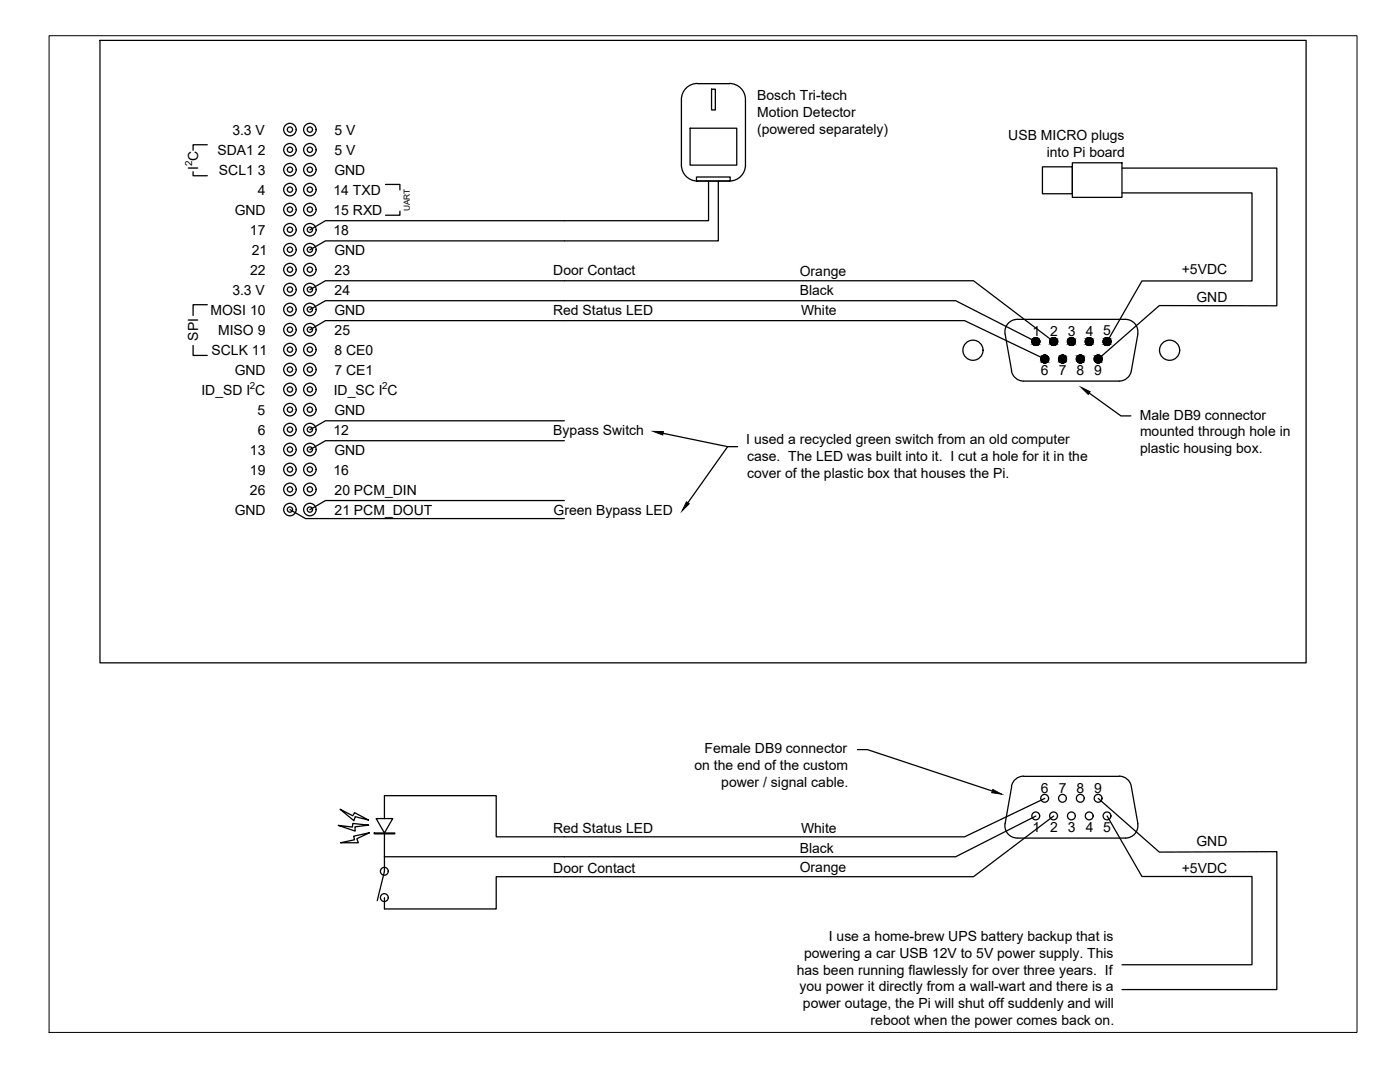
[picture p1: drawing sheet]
<svg xmlns="http://www.w3.org/2000/svg" width="279mm" height="216mm" viewBox="0 0 279 216" stroke-linecap="round" stroke-linejoin="round" font-family="sans-serif">
<!-- layer: 0 -->
<g fill="none" stroke="#000" stroke-width=".25">
<path d="M20 8.1h240.7v124.2h-240.7zM139.2 16.7a3.2 3.2 0 0 0-3.2 3.2v13a3.2 3.2 0 0 0 3.2 3.2h6.4a3.2 3.2 0 0 0 3.2-3.2v-13.1a3.2 3.2 0 0 0-3.2-3.1M139.2 16.7h6.4M142 17.8h.8v4.1h-.8zM38.5 34.3v.8h2.9M41.4 28.9h-2.9v1.1M76.9 36.8h2.9v1.1M137.7 25.6h9.3v7.3h-9.3zM139 35.3h6.7v.8h-6.7zM141.4 36.1v7.9h-76.4l-3.1 1.9M143.4 36.1v12h-78.4l-3.1 1.7M208 33.3h6v5.4h-6z"/>
<path d="M214 32.5h9.9v6.9h-9.9zM223.9 33.5h30.9v27.5h-23.4l-12.2 10.6M223.9 38.5h26v17.6h-22l-6.9 12.1M61.9 57.8l3.1-1.8h129.3l16 12.2M79.8 42.1v.8h-2.9M38.5 68.9v2h2.9M41.4 60.8h-2.9v2.2M61.9 61.8l3.1-1.8h125.7l16 8.2M61.9 65.8l3.1-1.8h127.5l16 7.6M201.9 74a2.48 2.48 0 0 0 2.4 2h19.1M203 63.7a2.48 2.48 0 0 0-2.4 2.9l1.3 7.4M203 63.7h21.6a2.48 2.48 0 0 1 2.5 2.9"/>
<path d="M217.4 78.4l6.3 4.6h2M227.1 66.6l-1.3 7.4a2.48 2.48 0 0 1-2.5 2M112.6 84h-47.6l-3.1 1.7M112.6 99.9h-47.6l-3.1 1.8M112.6 87.9h-47.6l-3.1 1.8M132.3 86.5l12.9 2.6M147.2 89.1h-2l-7.9 11.2M57.9 101.7l3.1 1.8h51.6M171.1 149.6h2l24.9 8.2M201.9 156.9l-1.3 7.4a2.48 2.48 0 0 0 2.4 2.9M204.3 154.9a2.48 2.48 0 0 0-2.4 2M204.3 154.9h19.1"/>
<path d="M208.5 159.3l-16 7.7h-93.5v-8.2h-22.3v4.5M219.2 159.3l12.2 10.7 23.4-.1v27.6h-30.9M223.3 154.9a2.48 2.48 0 0 1 2.5 2M225.8 156.9l1.3 7.5M67.5 164.7l2.8 .3 .1-.7 3.1 .3-2.7 .4 .1 .8zM67.9 161.5l2.5 1.3 .4-.6 2.7 1.4-2.6-.6-.3 .8zM68 168.2l2.8-.6-.2-.8 3.1-.6-2.5 1.2 .3 .8zM74.7 166.2h4.1v.2h-4.1zM75.1 163.3h3.3l-1.7 2.9zM76.7 166.4v7.5l-1.4 5.8M206.7 162.8l-16 8.2h-114M210.3 162.8l-16 12.1h-95.3v6.5h-22.3v-2.3"/>
<path d="M221 162.8l6.9 12.1h22v17.6h-26M227.1 164.3a2.48 2.48 0 0 1-2.5 2.9h-21.6"/>
<circle cx="57.9" cy="37.8" r="1.25"/>
<circle cx="57.9" cy="29.9" r="1.25"/>
<circle cx="57.9" cy="33.9" r="1.25"/>
<circle cx="57.9" cy="25.9" r="1.25"/>
<circle cx="57.9" cy="25.9" r=".53"/>
<circle cx="57.9" cy="33.9" r=".53"/>
<circle cx="57.9" cy="29.9" r=".53"/>
<circle cx="57.9" cy="37.8" r=".53"/>
<circle cx="61.8" cy="37.8" r="1.25"/>
<circle cx="61.8" cy="29.9" r="1.25"/>
<circle cx="61.8" cy="25.9" r="1.25"/>
<circle cx="61.8" cy="33.9" r="1.25"/>
<circle cx="61.8" cy="29.9" r=".53"/>
<circle cx="61.8" cy="37.8" r=".53"/>
<circle cx="61.8" cy="33.9" r=".53"/>
<circle cx="61.8" cy="25.9" r=".53"/>
<circle cx="57.9" cy="57.8" r="1.25"/>
<circle cx="57.9" cy="45.8" r="1.25"/>
<circle cx="57.9" cy="41.8" r="1.25"/>
<circle cx="57.9" cy="53.8" r="1.25"/>
<circle cx="57.9" cy="49.8" r="1.25"/>
<circle cx="57.9" cy="53.8" r=".53"/>
<circle cx="57.9" cy="45.8" r=".53"/>
<circle cx="57.9" cy="41.8" r=".53"/>
<circle cx="57.9" cy="49.8" r=".53"/>
<circle cx="57.9" cy="57.8" r=".53"/>
<circle cx="61.8" cy="41.8" r="1.25"/>
<circle cx="61.8" cy="49.8" r="1.25"/>
<circle cx="61.8" cy="57.8" r="1.25"/>
<circle cx="61.8" cy="53.8" r="1.25"/>
<circle cx="61.8" cy="45.8" r="1.25"/>
<circle cx="61.8" cy="53.8" r=".53"/>
<circle cx="61.8" cy="49.8" r=".53"/>
<circle cx="61.8" cy="57.8" r=".53"/>
<circle cx="61.8" cy="45.8" r=".53"/>
<circle cx="61.8" cy="41.8" r=".53"/>
<circle cx="57.9" cy="73.7" r="1.25"/>
<circle cx="57.9" cy="69.8" r="1.25"/>
<circle cx="57.9" cy="61.8" r="1.25"/>
<circle cx="57.9" cy="65.8" r="1.25"/>
<circle cx="57.9" cy="77.7" r="1.25"/>
<circle cx="57.9" cy="65.8" r=".53"/>
<circle cx="57.9" cy="77.7" r=".53"/>
<circle cx="57.9" cy="69.8" r=".53"/>
<circle cx="57.9" cy="61.8" r=".53"/>
<circle cx="57.9" cy="73.7" r=".53"/>
<circle cx="61.8" cy="61.8" r="1.25"/>
<circle cx="61.8" cy="73.7" r="1.25"/>
<circle cx="61.8" cy="69.8" r="1.25"/>
<circle cx="61.8" cy="65.8" r="1.25"/>
<circle cx="61.8" cy="77.7" r="1.25"/>
<circle cx="61.8" cy="77.7" r=".53"/>
<circle cx="61.8" cy="65.8" r=".53"/>
<circle cx="61.8" cy="73.7" r=".53"/>
<circle cx="61.8" cy="61.8" r=".53"/>
<circle cx="61.8" cy="69.8" r=".53"/>
<circle cx="194.2" cy="69.9" r="2.01"/>
<circle cx="206.7" cy="68.1" r=".78"/>
<circle cx="208.5" cy="71.6" r=".78"/>
<circle cx="210.3" cy="68.1" r=".78"/>
<circle cx="212" cy="71.6" r=".78"/>
<circle cx="213.8" cy="68.1" r=".78"/>
<circle cx="215.6" cy="71.6" r=".78"/>
<circle cx="217.4" cy="68.1" r=".78"/>
<circle cx="219.2" cy="71.6" r=".78"/>
<circle cx="220.9" cy="68.1" r=".78"/>
<circle cx="233.4" cy="69.9" r="2.01"/>
<circle cx="57.9" cy="89.7" r="1.25"/>
<circle cx="57.9" cy="85.7" r="1.25"/>
<circle cx="57.9" cy="93.7" r="1.25"/>
<circle cx="57.9" cy="97.7" r="1.25"/>
<circle cx="57.9" cy="81.7" r="1.25"/>
<circle cx="57.9" cy="97.7" r=".53"/>
<circle cx="57.9" cy="93.7" r=".53"/>
<circle cx="57.9" cy="85.7" r=".53"/>
<circle cx="57.9" cy="81.7" r=".53"/>
<circle cx="57.9" cy="89.7" r=".53"/>
<circle cx="61.8" cy="89.7" r="1.25"/>
<circle cx="61.8" cy="97.7" r="1.25"/>
<circle cx="61.8" cy="93.7" r="1.25"/>
<circle cx="61.8" cy="85.7" r="1.25"/>
<circle cx="61.8" cy="81.7" r="1.25"/>
<circle cx="61.8" cy="97.7" r=".53"/>
<circle cx="61.8" cy="89.7" r=".53"/>
<circle cx="61.8" cy="85.7" r=".53"/>
<circle cx="61.8" cy="81.7" r=".53"/>
<circle cx="61.8" cy="93.7" r=".53"/>
<circle cx="57.9" cy="101.7" r="1.25"/>
<circle cx="57.9" cy="101.7" r=".53"/>
<circle cx="61.8" cy="101.7" r="1.25"/>
<circle cx="61.8" cy="101.7" r=".53"/>
<circle cx="208.5" cy="159.3" r=".78"/>
<circle cx="212" cy="159.3" r=".78"/>
<circle cx="215.6" cy="159.3" r=".78"/>
<circle cx="219.2" cy="159.3" r=".78"/>
<circle cx="76.7" cy="173.9" r=".78"/>
<circle cx="76.7" cy="179.1" r=".78"/>
<circle cx="206.7" cy="162.8" r=".78"/>
<circle cx="210.3" cy="162.8" r=".78"/>
<circle cx="213.8" cy="162.8" r=".78"/>
<circle cx="217.4" cy="162.8" r=".78"/>
<circle cx="220.9" cy="162.8" r=".78"/>
</g>
<g fill="#000" stroke="#000" stroke-width=".2">
<path d="M215.7 77.3l1.9 .9-.4 .5zM130.4 86.1h2l-.1 .7zM137 100.1l.6 .4-1.5 1.5zM198.1 157.5l1.8 1-2-.3z"/>
<path d="M206.6 67.4h.3zM206.5 67.4h.4z"/>
<path d="M206.5 67.4l.6 .1zM206.4 67.5h.7z"/>
<path d="M206.5 68.9h.4zM206.5 68.9h.3z"/>
<path d="M206.4 67.5h.8zM206.3 67.5h.9z"/>
<path d="M206.4 68.8h.7zM206.4 68.8l.5 .1z"/>
<path d="M206.3 67.5l1 .1zM206.1 67.6h1.2z"/>
<path d="M206.3 68.8h.9zM206.3 68.8h.8z"/>
<path d="M206.1 67.6l1.3 .1-.1-.1zM206.1 67.6l1.3 .1h-1.3z"/>
<path d="M206.1 68.7l1.1 .1 .1-.1zM206.1 68.7l1.1 .1h-.9z"/>
<path d="M206.1 67.7l1.4 .2-.1-.2zM206.1 67.7l1.4 .2h-1.5z"/>
<path d="M206.1 68.6l1.2 .1 .1-.1zM206.1 68.6l1.2 .1h-1.2z"/>
<path d="M206 67.9l1.5 .1v-.1zM206 67.9l1.5 .1h-1.5z"/>
<path d="M206 68.4l1.4 .2 .1-.2zM206 68.4l1.4 .2h-1.3z"/>
<path d="M206 68l1.5 .2v-.2zM206 68l1.5 .2h-1.6z"/>
<path d="M205.9 68.2l1.6 .1v-.1zM205.9 68.2l1.6 .1h-1.5z"/>
<path d="M206 68.3l1.5 .1v-.1zM206 68.3l1.5 .1h-1.5z"/>
<path d="M208.4 70.9h.3zM208.3 70.9h.4z"/>
<path d="M208.3 70.9h.6zM208.2 70.9h.7z"/>
<path d="M208.3 72.4h.4zM208.3 72.4h.3z"/>
<path d="M208.2 70.9l.8 .1zM208 71h1z"/>
<path d="M208.2 72.4h.7zM208.2 72.4h.5z"/>
<path d="M208 71l1.1 .1-.1-.1zM208 71l1.1 .1h-1.2z"/>
<path d="M208 72.3h1zM208 72.3l.9 .1z"/>
<path d="M207.9 71.1l1.3 .1zM207.9 71.1l1.3 .1h-1.4z"/>
<path d="M207.9 72.2h1.2zM207.9 72.2l1.1 .1z"/>
<path d="M207.8 71.2l1.5 .1-.1-.1zM207.8 71.2l1.5 .1h-1.5z"/>
<path d="M207.8 72.1l1.3 .1 .1-.1zM207.8 72.1l1.3 .1h-1.2z"/>
<path d="M207.8 71.3l1.5 .2v-.2zM207.8 71.3l1.5 .2h-1.6z"/>
<path d="M207.8 71.9l1.4 .2 .1-.2zM207.8 71.9l1.4 .2h-1.4z"/>
<path d="M207.7 71.5l1.6 .1v-.1zM207.7 71.5l1.6 .1h-1.6z"/>
<path d="M207.7 71.6l1.6 .2v-.2zM207.7 71.6l1.6 .2h-1.6z"/>
<path d="M207.7 71.8l1.6 .1v-.1zM207.7 71.8l1.6 .1h-1.5z"/>
<path d="M210.2 67.4h.3zM210.1 67.4h.4z"/>
<path d="M210.1 67.4l.5 .1zM209.9 67.5h.7z"/>
<path d="M210.1 68.9h.4zM210.1 68.9h.3z"/>
<path d="M209.9 67.5h.8zM209.8 67.5h.9z"/>
<path d="M209.9 68.8h.7zM209.9 68.8l.6 .1z"/>
<path d="M209.8 67.5l1.1 .1zM209.7 67.6h1.2z"/>
<path d="M209.8 68.8h.9zM209.8 68.8h.8z"/>
<path d="M209.7 67.6l1.3 .1-.1-.1zM209.7 67.6l1.3 .1h-1.4z"/>
<path d="M209.7 68.7l1 .1 .2-.1zM209.7 68.7l1 .1h-.9z"/>
<path d="M209.6 67.7l1.4 .2v-.2zM209.6 67.7l1.4 .2h-1.4z"/>
<path d="M209.6 68.6l1.3 .1 .1-.1zM209.6 68.6l1.3 .1h-1.2z"/>
<path d="M209.6 67.9l1.5 .1-.1-.1zM209.6 67.9l1.5 .1h-1.6z"/>
<path d="M209.6 68.4l1.4 .2v-.2zM209.6 68.4l1.4 .2h-1.4z"/>
<path d="M209.5 68l1.6 .2v-.2zM209.5 68l1.6 .2h-1.6z"/>
<path d="M209.5 68.2l1.6 .1v-.1zM209.5 68.2l1.6 .1h-1.6z"/>
<path d="M209.5 68.3l1.5 .1 .1-.1zM209.5 68.3l1.5 .1h-1.4z"/>
<path d="M212 70.9h.3zM211.9 70.9h.4z"/>
<path d="M211.9 70.9h.5zM211.7 70.9h.7z"/>
<path d="M211.9 72.4h.4zM211.9 72.4h.2z"/>
<path d="M211.7 70.9l.8 .1zM211.6 71h.9z"/>
<path d="M211.7 72.4h.7zM211.7 72.4h.6z"/>
<path d="M211.6 71l1.1 .1-.2-.1zM211.5 71.1l.1-.1 1.1 .1z"/>
<path d="M211.6 72.3h.9zM211.6 72.3l.8 .1z"/>
<path d="M211.5 71.1l1.2 .1zM211.5 71.1l1.2 .1h-1.3z"/>
<path d="M211.5 72.2h1.2zM211.5 72.2l1 .1z"/>
<path d="M211.4 71.2l1.4 .1-.1-.1zM211.4 71.2l1.4 .1h-1.5z"/>
<path d="M211.4 72.1l1.3 .1v-.1zM211.4 72.1l1.3 .1h-1.2z"/>
<path d="M211.3 71.3l1.5 .2v-.2zM211.3 71.3l1.5 .2h-1.5z"/>
<path d="M211.3 71.5l1.6 .1-.1-.1zM211.3 71.5l1.6 .1h-1.6z"/>
<path d="M211.3 71.8l1.5 .1v-.1zM211.3 71.8l1.5 .1h-1.5z"/>
<path d="M211.3 71.9l1.4 .2 .1-.2zM211.3 71.9l1.4 .2h-1.3z"/>
<path d="M211.3 71.6l1.5 .2 .1-.2zM211.3 71.6l1.5 .2h-1.5z"/>
<path d="M213.8 67.4h.3zM213.6 67.4h.5z"/>
<path d="M213.6 67.4l.6 .1zM213.5 67.5h.7z"/>
<path d="M213.6 68.9h.5zM213.6 68.9h.3z"/>
<path d="M213.5 67.5h.8zM213.4 67.5h.9z"/>
<path d="M213.5 68.8h.7zM213.5 68.8l.6 .1z"/>
<path d="M213.4 67.5l1 .1zM213.2 67.6h1.2z"/>
<path d="M213.4 68.8h.9zM213.4 68.8h.8z"/>
<path d="M213.2 67.6l1.3 .1-.1-.1zM213.2 67.6l1.3 .1h-1.3z"/>
<path d="M213.2 68.7l1.1 .1 .1-.1zM213.2 68.7l1.1 .1h-.9z"/>
<path d="M213.2 67.7l1.4 .2-.1-.2zM213.2 67.7l1.4 .2h-1.5z"/>
<path d="M213.2 68.6l1.2 .1 .1-.1zM213.2 68.6l1.2 .1h-1.2z"/>
<path d="M213.1 67.9l1.5 .1v-.1zM213.1 67.9l1.5 .1h-1.6z"/>
<path d="M213.1 68.4l1.4 .2 .1-.2zM213.1 68.4l1.4 .2h-1.3z"/>
<path d="M213 68l1.6 .2v-.2zM213 68l1.6 .2h-1.6z"/>
<path d="M213 68.3l1.6 .1v-.1zM213 68.3l1.6 .1h-1.5z"/>
<path d="M213 68.2l1.6 .1v-.1zM213 68.2l1.6 .1h-1.6z"/>
<path d="M215.5 70.9h.3zM215.4 70.9h.4z"/>
<path d="M215.4 70.9h.6zM215.2 70.9h.8z"/>
<path d="M215.4 72.4h.4zM215.4 72.4h.3z"/>
<path d="M215.2 70.9l.9 .1zM215.2 70.9l.9 .1h-.9z"/>
<path d="M215.2 72.4h.8zM215.2 72.4h.6z"/>
<path d="M215.2 71l1 .1-.1-.1zM215.2 71l1 .1h-1.2z"/>
<path d="M215.2 72.3h.9zM215.2 72.3l.8 .1z"/>
<path d="M215 71.1l1.3 .1zM215 71.1l1.3 .1h-1.4z"/>
<path d="M215 72.2h1.2zM215 72.2l1.1 .1z"/>
<path d="M214.9 71.2l1.4 .1v-.1zM214.9 71.2l1.4 .1h-1.4z"/>
<path d="M214.9 72.1l1.3 .1 .1-.1zM214.9 72.1l1.3 .1h-1.2z"/>
<path d="M214.9 71.3l1.5 .2-.1-.2zM214.9 71.3l1.5 .2h-1.6z"/>
<path d="M214.9 71.9l1.4 .2v-.2zM214.9 71.9l1.4 .2h-1.4z"/>
<path d="M214.8 71.5l1.6 .1v-.1zM214.8 71.5l1.6 .1h-1.6z"/>
<path d="M214.8 71.8l1.5 .1 .1-.1zM214.8 71.8l1.5 .1h-1.4z"/>
<path d="M214.8 71.6l1.6 .2v-.2zM214.8 71.6l1.6 .2h-1.6z"/>
<path d="M217.3 67.4h.3zM217.2 67.4h.4z"/>
<path d="M217.2 67.4l.5 .1zM217 67.5h.7z"/>
<path d="M217.2 68.9h.4zM217.2 68.9h.3z"/>
<path d="M217 67.5h.9zM216.9 67.5h1z"/>
<path d="M217 68.8h.7zM217 68.8l.6 .1z"/>
<path d="M216.9 67.5l1.1 .1zM216.9 67.5l1.1 .1h-1.2z"/>
<path d="M216.9 68.8h1zM216.9 68.8h.8z"/>
<path d="M216.8 67.6l1.3 .1-.1-.1zM216.8 67.6l1.3 .1h-1.4z"/>
<path d="M216.8 68.7l1.1 .1 .1-.1zM216.8 68.7l1.1 .1h-1z"/>
<path d="M216.7 67.7l1.4 .2v-.2zM216.7 67.7l1.4 .2h-1.5z"/>
<path d="M216.7 68.6l1.3 .1 .1-.1zM216.7 68.6l1.3 .1h-1.2z"/>
<path d="M216.6 67.9l1.6 .1-.1-.1zM216.6 67.9l1.6 .1h-1.6z"/>
<path d="M216.6 68.4l1.5 .2v-.2zM216.6 68.4l1.5 .2h-1.4z"/>
<path d="M216.6 68l1.6 .2v-.2zM216.6 68l1.6 .2h-1.6z"/>
<path d="M216.6 68.3l1.5 .1 .1-.1zM216.6 68.3l1.5 .1h-1.5z"/>
<path d="M216.6 68.2l1.6 .1v-.1zM216.6 68.2l1.6 .1h-1.6z"/>
<path d="M219.1 70.9h.3zM219 70.9h.4z"/>
<path d="M219 70.9h.5zM218.8 70.9h.7z"/>
<path d="M219 72.4h.4zM219 72.4h.2z"/>
<path d="M218.8 70.9l.8 .1zM218.7 71h.9z"/>
<path d="M218.8 72.4h.7zM218.8 72.4h.6z"/>
<path d="M218.7 71l1.1 .1-.2-.1zM218.7 71l1.1 .1h-1.2z"/>
<path d="M218.7 72.3h.9zM218.7 72.3l.8 .1z"/>
<path d="M218.6 71.1l1.3 .1zM218.6 71.1l1.3 .1h-1.4z"/>
<path d="M218.6 72.2h1.2zM218.6 72.2l1 .1z"/>
<path d="M218.5 71.2l1.4 .1v-.1zM218.5 71.2l1.4 .1h-1.5z"/>
<path d="M218.5 72.1l1.3 .1 .1-.1zM218.5 72.1l1.3 .1h-1.2z"/>
<path d="M218.4 71.3l1.5 .2v-.2zM218.4 71.3l1.5 .2h-1.5z"/>
<path d="M218.4 71.9l1.5 .2v-.2zM218.4 71.9l1.5 .2h-1.4z"/>
<path d="M218.4 71.5l1.5 .1v-.1zM218.4 71.5l1.5 .1h-1.5z"/>
<path d="M218.4 71.6l1.5 .2v-.2zM218.4 71.6l1.5 .2h-1.5z"/>
<path d="M218.4 71.8l1.5 .1v-.1zM218.4 71.8l1.5 .1h-1.5z"/>
<path d="M220.9 67.4h.3zM220.7 67.4h.5z"/>
<path d="M220.7 67.4l.6 .1zM220.6 67.5h.7z"/>
<path d="M220.7 68.9h.5zM220.7 68.9h.3z"/>
<path d="M220.6 67.5h.8zM220.4 67.5h1z"/>
<path d="M220.6 68.8h.7zM220.6 68.8l.6 .1z"/>
<path d="M220.4 67.5l1.1 .1zM220.4 67.5l1.1 .1h-1.1z"/>
<path d="M220.4 68.8h1zM220.4 68.8h.9z"/>
<path d="M220.4 67.6l1.2 .1-.1-.1zM220.4 67.6l1.2 .1h-1.3z"/>
<path d="M220.4 68.7l1 .1 .1-.1zM220.4 68.7l1 .1h-1z"/>
<path d="M220.3 67.7l1.4 .2-.1-.2zM220.3 67.7l1.4 .2h-1.5z"/>
<path d="M220.3 68.6l1.2 .1 .1-.1zM220.3 68.6l1.2 .1h-1.1z"/>
<path d="M220.2 67.9l1.5 .1v-.1zM220.2 67.9l1.5 .1h-1.6z"/>
<path d="M220.2 68.4l1.4 .2 .1-.2zM220.2 68.4l1.4 .2h-1.3z"/>
<path d="M220.1 68l1.6 .2v-.2zM220.1 68l1.6 .2h-1.6z"/>
<path d="M220.1 68.2l1.6 .1v-.1zM220.1 68.2l1.6 .1h-1.6z"/>
<path d="M220.1 68.3l1.6 .1v-.1zM220.1 68.3l1.6 .1h-1.5z"/>
</g>
<path d="M9.8 7.1h261v198.9h-261z" fill="none" stroke="#000" stroke-width=".2"/>
<g font-size="2.8">
<text x="151.1" y="20">Bosch Tri-tech</text>
<text x="151.1" y="23.3">Motion Detector</text>
<text x="46.4" y="26.9">3.3 V</text>
<text x="66.7" y="26.9">5 V</text>
<text x="151.1" y="26.6">(powered separately)</text>
<text x="201.2" y="28">USB MICRO plugs</text>
<text x="39.6" y="33.9" transform="rotate(-90 39.6 33.9)">I C</text>
<text x="43.4" y="30.9">SDA1 2</text>
<text x="43.7" y="34.9">SCL1 3</text>
<text x="66.7" y="30.9">5 V</text>
<text x="66.7" y="34.9">GND</text>
<text x="208.9" y="31.3">into Pi board</text>
<text x="51.4" y="38.9">4</text>
<text x="66.6" y="38.9">14 TXD</text>
<text x="46.8" y="42.9">GND</text>
<text x="49.9" y="46.8">17</text>
<text x="66.6" y="42.9">15 RXD</text>
<text x="66.6" y="46.8">18</text>
<text x="50.3" y="50.8">21</text>
<text x="66.7" y="50.9">GND</text>
<text x="46.4" y="58.8">3.3 V</text>
<text x="49.9" y="54.8">22</text>
<text x="66.8" y="54.8">23</text>
<text x="66.8" y="58.8">24</text>
<text x="110.4" y="55">Door Contact</text>
<text x="159.6" y="55.1">Orange</text>
<text x="159.6" y="58.9">Black</text>
<text x="235.9" y="54.7">+5VDC</text>
<text x="42" y="62.8">MOSI 10</text>
<text x="66.7" y="62.8">GND</text>
<text x="110.4" y="62.9">Red Status LED</text>
<text x="159.9" y="62.8">White</text>
<text x="238.8" y="60.2">GND</text>
<text x="39.6" y="68" transform="rotate(-90 39.6 68)">SPI</text>
<text x="42.2" y="70.8">SCLK 11</text>
<text x="43.5" y="66.8">MISO 9</text>
<text x="66.7" y="70.8">8 CE0</text>
<text x="66.8" y="66.8">25</text>
<text x="206.1" y="67">1</text>
<text x="209.6" y="67">2</text>
<text x="213.1" y="67">3</text>
<text x="216.7" y="67">4</text>
<text x="220.1" y="66.9">5</text>
<text x="46.8" y="74.8">GND</text>
<text x="66.7" y="74.8">7 CE1</text>
<text x="207.7" y="74.7">6</text>
<text x="211.3" y="74.7">7</text>
<text x="214.9" y="74.7">8</text>
<text x="218.4" y="74.7">9</text>
<text x="40.2" y="78.8">ID_SD I C</text>
<text x="51.4" y="82.7">5</text>
<text x="66.6" y="78.8">ID_SC I C</text>
<text x="66.7" y="82.8">GND</text>
<text x="227.5" y="83.7">Male DB9 connector</text>
<text x="51.4" y="86.7">6</text>
<text x="66.6" y="86.7">12</text>
<text x="110.4" y="86.9">Bypass Switch</text>
<text x="148.9" y="88.6">I used a recycled green switch from an old computer</text>
<text x="227.5" y="87.1">mounted through hole in</text>
<text x="49.9" y="90.7">13</text>
<text x="49.9" y="94.7">19</text>
<text x="66.6" y="94.7">16</text>
<text x="66.7" y="90.7">GND</text>
<text x="149.1" y="92">case. The LED was built into it. I cut a hole for it in the</text>
<text x="149.1" y="95.3">cover of the plastic box that houses the Pi.</text>
<text x="227.5" y="90.4">plastic housing box.</text>
<text x="49.9" y="98.7">26</text>
<text x="66.8" y="98.7">20 PCM_DIN</text>
<text x="46.8" y="102.7">GND</text>
<text x="66.8" y="102.7">21 PCM_DOUT</text>
<text x="110.5" y="102.8">Green Bypass LED</text>
<text x="138.6" y="153.6">on the end of the custom</text>
<text x="140.6" y="150.3">Female DB9 connector</text>
<text x="143.9" y="157">power / signal cable.</text>
<text x="207.7" y="158.2">6</text>
<text x="211.3" y="158.2">7</text>
<text x="214.9" y="158.2">8</text>
<text x="218.4" y="158.2">9</text>
<text x="110.4" y="166.1">Red Status LED</text>
<text x="159.9" y="166.2">White</text>
<text x="206.1" y="166">1</text>
<text x="209.6" y="166">2</text>
<text x="213.1" y="166">3</text>
<text x="216.7" y="166">4</text>
<text x="220.1" y="166">5</text>
<text x="159.6" y="170.1">Black</text>
<text x="238.8" y="168.8">GND</text>
<text x="110.4" y="174.1">Door Contact</text>
<text x="159.6" y="174.1">Orange</text>
<text x="235.9" y="174.3">+5VDC</text>
<text x="160.5" y="191.1">powering a car USB 12V to 5V power supply. This</text>
<text x="165.4" y="187.7">I use a home-brew UPS battery backup that is</text>
<text x="159" y="194.5">has been running flawlessly for over three years. If</text>
<text x="159.6" y="197.8">you power it directly from a wall-wart and there is a</text>
<text x="160.2" y="201.1">power outage, the Pi will shut off suddenly and will</text>
<text x="173.8" y="204.5">reboot when the power comes back on.</text>
</g>
<g font-size="2">
<text x="38.3" y="33.2" transform="rotate(-90 38.3 33.2)">2</text>
<text x="49.9" y="77.5">2</text>
<text x="76.3" y="77.5">2</text>
</g>
<text font-size="1.7" x="81.8" y="42.2" transform="rotate(-90 81.8 42.2)">UART</text>
</svg>
